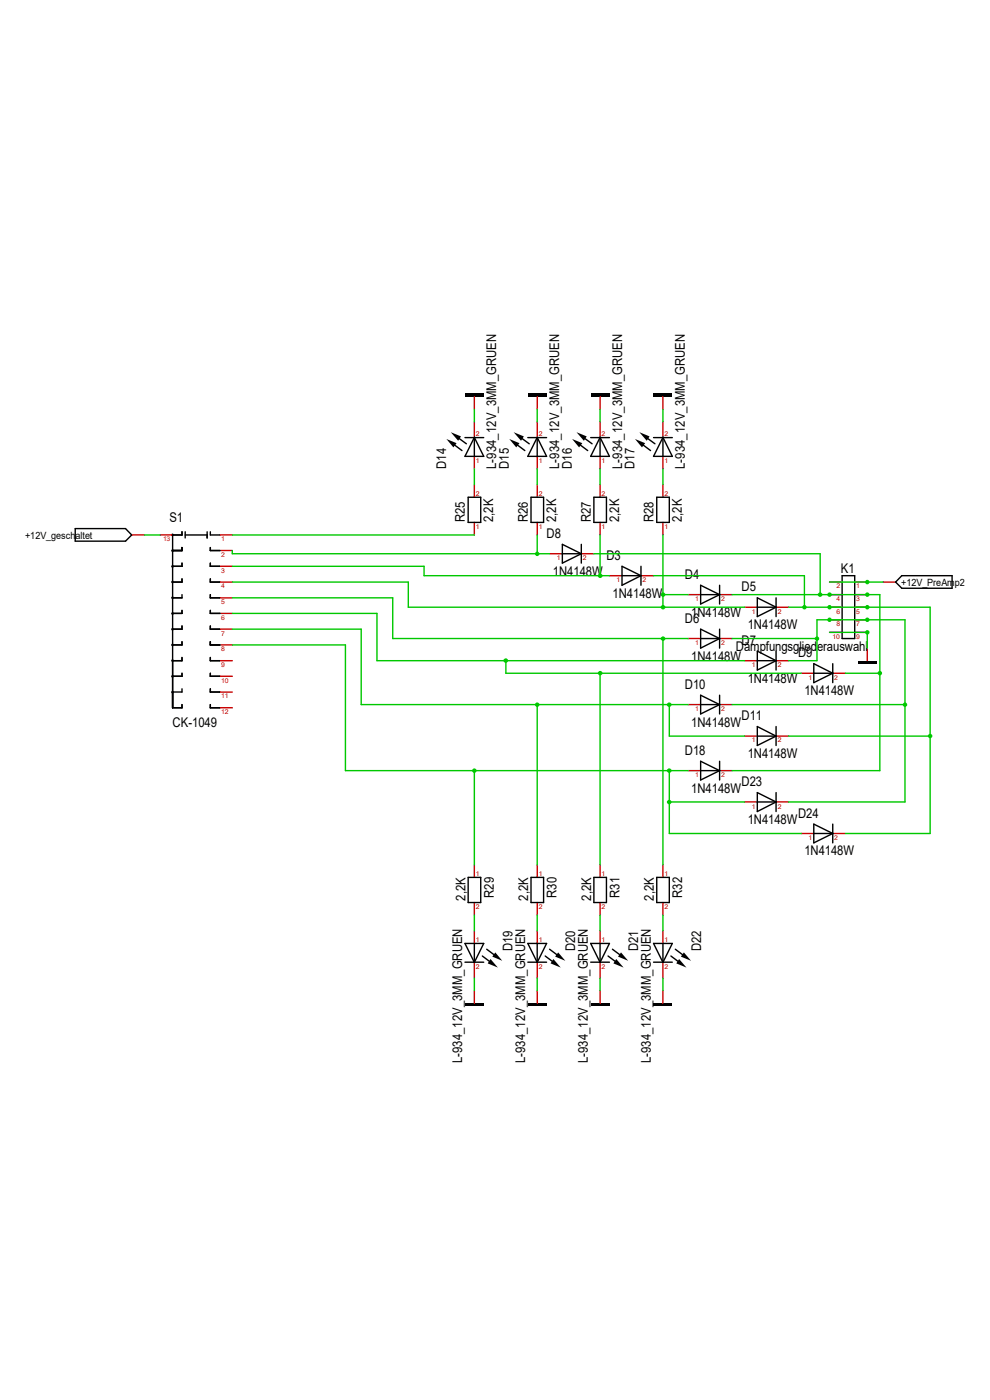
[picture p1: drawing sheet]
<svg xmlns="http://www.w3.org/2000/svg" width="210mm" height="297mm" viewBox="0 0 210 297" stroke-linecap="round" stroke-linejoin="round" font-family="sans-serif">
<path d="M27.9 113.5h2.7M187.3 123.5h2.7" fill="none" stroke="#c80000" stroke-width=".3"/>
<path d="M16 112.1h10.6l1.3 1.4-1.3 1.3h-10.6zM191.3 122.1h10.7v2.7h-10.7l-1.3-1.3z" fill="none" stroke="#000001" stroke-width=".3"/>
<g fill="#000001">
<circle cx="36.6" cy="113.5" r=".29"/>
<circle cx="36.6" cy="116.8" r=".29"/>
<circle cx="36.6" cy="120.2" r=".29"/>
<circle cx="36.6" cy="123.5" r=".29"/>
<circle cx="36.6" cy="126.8" r=".29"/>
<circle cx="36.6" cy="130.2" r=".29"/>
<circle cx="36.6" cy="133.5" r=".29"/>
<circle cx="36.6" cy="136.8" r=".29"/>
<circle cx="36.6" cy="140.1" r=".29"/>
<circle cx="36.6" cy="143.5" r=".29"/>
<circle cx="36.6" cy="146.8" r=".29"/>
</g>
<g fill="none" stroke="#c80000" stroke-width=".3">
<path d="M34 113.5h2.6M46.6 113.5h2.7M46.6 116.8h2.7M116.6 117.5h2.7M123.3 117.5h2.7M46.6 136.8h2.7M46.6 133.5h2.7M46.6 130.1h2.7M46.6 126.8h2.7M46.6 123.5h2.7M46.6 120.1h2.7M129.3 122.1h2.7"/>
<path d="M136 122.1h2.6M146 135.5h2.6M146 126.2h2.6M152.7 135.5h2.6M152.7 126.2h2.6M158 128.8h2.7M164.6 128.8h2.7M46.6 150.2h2.7M46.6 146.8h2.7M46.6 143.5h2.7M46.6 140.2h2.7M146 149.5h2.6"/>
<path d="M152.7 149.5h2.6M158 140.2h2.7M158 156.2h2.7M164.6 140.2h2.7M164.6 156.2h2.7M170 142.8h2.6M176.7 142.8h2.6M146 163.5h2.6M152.7 163.5h2.6M158 170.1h2.7M164.6 170.1h2.7M170 176.8h2.6"/>
<path d="M176.7 176.8h2.6"/>
</g>
<g fill="none" stroke="#000001" stroke-width=".3">
<path d="M38.6 112.8v.7h-2v36.7h2v-.7M38.6 116.2v.6h-2M38.6 119.5v.6h-2M39.3 113.5h4.6M39.3 112.8v1.3M43.9 112.8v1.3M44.6 112.8v.7h2M44.6 119.5v.6h2M44.6 116.2v.6h2M119.3 115.5l4 2-4 2zM119.3 117.5h4M123.3 115.5v4"/>
<path d="M38.6 122.8v.7h-2M38.6 126.2v.6h-2M38.6 129.5v.6h-2M38.6 132.8v.7h-2M38.6 136.1v.7h-2M38.6 139.5v.7h-2M44.6 139.5v.7h2M44.6 136.1v.7h2M44.6 122.8v.7h2M44.6 129.5v.6h2M44.6 132.8v.7h2M44.6 126.2v.6h2"/>
<path d="M132 120.1l4 2-4 2.1zM132 122.1h4M136 120.1v4.1M148.6 124.2l4.1 2-4.1 1.9zM148.6 133.5l4.1 2-4.1 2zM148.6 135.5h4.1M148.6 126.2h4.1M152.7 124.2v3.9M152.7 133.5v4M160.7 126.8l3.9 2-3.9 2zM160.7 138.1l3.9 2.1-3.9 2zM160.7 128.8h3.9"/>
<path d="M164.6 126.8v4M164.6 138.1v4.1M38.6 142.8v.7h-2M38.6 146.1v.7h-2M44.6 146.1v.7h2M44.6 149.5v.7h2M44.6 142.8v.7h2M148.6 147.5l4.1 2-4.1 2zM148.6 149.5h4.1M152.7 147.5v4M160.7 140.2h3.9M160.7 154.1l3.9 2.1-3.9 2z"/>
<path d="M160.7 156.2h3.9M164.6 154.1v4.1M172.6 140.8l4.1 2-4.1 2zM172.6 142.8h4.1M176.7 140.8v4M148.6 161.5l4.1 2-4.1 2zM148.6 163.5h4.1M152.7 161.5v4M160.7 168.1l3.9 2-3.9 2.1zM160.7 170.1h3.9M164.6 168.1v4.1M172.6 174.8l4.1 2-4.1 2z"/>
<path d="M172.6 176.8h4.1M176.7 174.8v4"/>
</g>
<path d="M182 140.2h4v.6h-4z" fill-rule="evenodd" fill="#000001"/>
<path d="M184 137.5v2.7" fill="none" stroke="#c80000" stroke-width=".3"/>
<path d="M138.6 212.9h4v.6h-4z" fill-rule="evenodd" fill="#000001"/>
<path d="M140.6 183.5v2.6M140.6 191.5v2.6M140.6 210.2v2.7" fill="none" stroke="#c80000" stroke-width=".3"/>
<path d="M139.3 186.1h2.7v5.4h-2.7z" fill="none" stroke="#000001" stroke-width=".3"/>
<g fill="#000001">
<path d="M145.1 202.1l1.5 1.7-2.2-.9z"/>
<path d="M144.1 203.5l1.5 1.8-2.1-.9z"/>
</g>
<path d="M140.6 197.5v2.7M140.6 204.2v3.3" fill="none" stroke="#c80000" stroke-width=".3"/>
<path d="M138.6 204.1h4M138.6 200.2h4l-2 4zM140.6 200.2v4M142.3 202.8l2.2 1.7M143.3 201.4l2.2 1.6" fill="none" stroke="#000001" stroke-width=".3"/>
<path d="M125.3 212.9h4v.6h-4z" fill-rule="evenodd" fill="#000001"/>
<path d="M127.3 183.5v2.6M127.3 191.5v2.6M127.3 210.2v2.7" fill="none" stroke="#c80000" stroke-width=".3"/>
<path d="M126 186.1h2.7v5.4h-2.7z" fill="none" stroke="#000001" stroke-width=".3"/>
<g fill="#000001">
<path d="M131.7 202.1l1.6 1.7-2.2-.9z"/>
<path d="M130.7 203.5l1.6 1.8-2.2-.9z"/>
</g>
<path d="M127.3 197.5v2.7M127.3 204.2v3.3" fill="none" stroke="#c80000" stroke-width=".3"/>
<path d="M125.3 204.1h4M125.3 200.2h4l-2 4zM127.3 200.2v4M129 202.8l2.2 1.7M129.9 201.4l2.2 1.6" fill="none" stroke="#000001" stroke-width=".3"/>
<path d="M112 212.9h4v.6h-4z" fill-rule="evenodd" fill="#000001"/>
<path d="M114 183.5v2.6M114 191.5v2.6M114 210.2v2.7" fill="none" stroke="#c80000" stroke-width=".3"/>
<path d="M112.6 186.1h2.7v5.4h-2.7z" fill="none" stroke="#000001" stroke-width=".3"/>
<g fill="#000001">
<path d="M118.4 202.1l1.5 1.7-2.1-.9z"/>
<path d="M117.4 203.5l1.6 1.8-2.2-.9z"/>
</g>
<path d="M114 197.5v2.7M114 204.2v3.3" fill="none" stroke="#c80000" stroke-width=".3"/>
<path d="M112 204.1h4M112 200.2h4l-2 4zM114 200.2v4M115.7 202.8l2.2 1.7M116.6 201.4l2.2 1.6" fill="none" stroke="#000001" stroke-width=".3"/>
<path d="M98.6 212.9h4v.6h-4z" fill-rule="evenodd" fill="#000001"/>
<path d="M100.6 183.5v2.6M100.6 191.5v2.6M100.6 210.2v2.7" fill="none" stroke="#c80000" stroke-width=".3"/>
<path d="M99.3 186.1h2.7v5.4h-2.7z" fill="none" stroke="#000001" stroke-width=".3"/>
<g fill="#000001">
<path d="M105.1 202.1l1.5 1.7-2.2-.9z"/>
<path d="M104.1 203.5l1.5 1.8-2.1-.9z"/>
</g>
<path d="M100.6 197.5v2.7M100.6 204.2v3.3" fill="none" stroke="#c80000" stroke-width=".3"/>
<path d="M98.6 204.1h4M98.6 200.2h4l-2 4zM100.6 200.2v4M102.3 202.8l2.2 1.7M103.3 201.4l2.2 1.6" fill="none" stroke="#000001" stroke-width=".3"/>
<path d="M138.6 83.5h4v.7h-4z" fill-rule="evenodd" fill="#000001"/>
<path d="M140.6 84.2v2.6M140.6 102.8v2.7M140.6 110.8v2.7" fill="none" stroke="#c80000" stroke-width=".3"/>
<path d="M139.3 105.5h2.7v5.3h-2.7z" fill="none" stroke="#000001" stroke-width=".3"/>
<g fill="#000001">
<path d="M134.7 93.1l2.2 .9-.7 .9z"/>
<path d="M135.6 91.7l2.2 .9-.6 .9z"/>
</g>
<path d="M140.6 89.5v3.3M140.6 96.8v2.7" fill="none" stroke="#c80000" stroke-width=".3"/>
<path d="M135.8 93.9l2.2 1.7M136.7 92.5l2.2 1.6M138.6 92.8h4M140.6 92.8l2 4h-4zM140.6 92.8v4" fill="none" stroke="#000001" stroke-width=".3"/>
<path d="M125.3 83.5h4v.7h-4z" fill-rule="evenodd" fill="#000001"/>
<path d="M127.3 84.2v2.6M127.3 102.8v2.7M127.3 110.8v2.7" fill="none" stroke="#c80000" stroke-width=".3"/>
<path d="M126 105.5h2.7v5.3h-2.7z" fill="none" stroke="#000001" stroke-width=".3"/>
<g fill="#000001">
<path d="M121.4 93.1l2.1 .9-.6 .9z"/>
<path d="M122.3 91.7l2.2 .9-.6 .9z"/>
</g>
<path d="M127.3 89.5v3.3M127.3 96.8v2.7" fill="none" stroke="#c80000" stroke-width=".3"/>
<path d="M122.5 93.9l2.2 1.7M123.4 92.5l2.2 1.6M125.3 92.8h4M127.3 92.8l2 4h-4zM127.3 92.8v4" fill="none" stroke="#000001" stroke-width=".3"/>
<path d="M112 83.5h4v.7h-4z" fill-rule="evenodd" fill="#000001"/>
<path d="M114 84.2v2.6M114 102.8v2.7M114 110.8v2.7" fill="none" stroke="#c80000" stroke-width=".3"/>
<path d="M112.6 105.5h2.7v5.3h-2.7z" fill="none" stroke="#000001" stroke-width=".3"/>
<g fill="#000001">
<path d="M108 93.1l2.2 .9-.7 .9z"/>
<path d="M109 91.7l2.1 .9-.6 .9z"/>
</g>
<path d="M114 89.5v3.3M114 96.8v2.7" fill="none" stroke="#c80000" stroke-width=".3"/>
<path d="M109.1 93.9l2.2 1.7M110.1 92.5l2.2 1.6M112 92.8h4M114 92.8l2 4h-4zM114 92.8v4" fill="none" stroke="#000001" stroke-width=".3"/>
<path d="M98.6 83.5h4v.7h-4z" fill-rule="evenodd" fill="#000001"/>
<path d="M100.6 84.2v2.6M100.6 102.8v2.7M100.6 110.8v2.7" fill="none" stroke="#c80000" stroke-width=".3"/>
<path d="M99.3 105.5h2.7v5.3h-2.7z" fill="none" stroke="#000001" stroke-width=".3"/>
<g fill="#000001">
<path d="M94.7 93.1l2.2 .9-.7 .9z"/>
<path d="M95.6 91.7l2.2 .9-.6 .9z"/>
</g>
<path d="M100.6 89.5v3.3M100.6 96.8v2.7M176 123.5h2.6M176 134.2h2.6M176 131.5h2.6M176 128.8h2.6M176 126.2h2.6M181.3 123.5h2.7M181.3 134.2h2.7M181.3 131.5h2.7M181.3 128.8h2.7M181.3 126.2h2.7" fill="none" stroke="#c80000" stroke-width=".3"/>
<path d="M95.8 93.9l2.2 1.7M96.7 92.5l2.2 1.6M98.6 92.8h4M100.6 92.8l2 4h-4zM100.6 92.8v4M178.6 122.1h2.7v13.4h-2.7z" fill="none" stroke="#000001" stroke-width=".3"/>
<path d="M30.6 113.5h3.4" fill="none" stroke="#00c800" stroke-width=".3"/>
<circle cx="184" cy="131.5" r=".48" fill="#00c800"/>
<path d="M155.3 135.5h18M173.3 131.5v8.7h-6" fill="none" stroke="#00c800" stroke-width=".3"/>
<circle cx="173.3" cy="135.5" r=".48" fill="#00c800"/>
<path d="M173.3 131.5h10.7" fill="none" stroke="#00c800" stroke-width=".3"/>
<circle cx="176" cy="131.5" r=".48" fill="#00c800"/>
<path d="M184 131.5h8v38.6h-24.7M155.3 149.5h36.7" fill="none" stroke="#00c800" stroke-width=".3"/>
<g fill="#00c800">
<circle cx="192" cy="149.5" r=".48"/>
<circle cx="184" cy="128.8" r=".48"/>
</g>
<path d="M138.6 122.1h32v6.7M167.3 128.8h16.7" fill="none" stroke="#00c800" stroke-width=".3"/>
<g fill="#00c800">
<circle cx="176" cy="128.8" r=".48"/>
<circle cx="170.6" cy="128.8" r=".48"/>
</g>
<path d="M184 128.8h13.3v48h-18M167.3 156.2h30" fill="none" stroke="#00c800" stroke-width=".3"/>
<g fill="#00c800">
<circle cx="197.3" cy="156.1" r=".48"/>
<circle cx="184" cy="126.2" r=".48"/>
<circle cx="176" cy="126.2" r=".48"/>
</g>
<path d="M126 117.5h48v8.7M155.3 126.2h20.7" fill="none" stroke="#00c800" stroke-width=".3"/>
<circle cx="174" cy="126.2" r=".49" fill="#00c800"/>
<path d="M176 126.2h10.6v37.3h-31.3M179.3 142.8h7.3" fill="none" stroke="#00c800" stroke-width=".3"/>
<g fill="#00c800">
<circle cx="186.6" cy="142.8" r=".48"/>
<circle cx="184" cy="123.5" r=".48"/>
</g>
<path d="M114 113.5v4h2.6M176 123.5h11.3" fill="none" stroke="#00c800" stroke-width=".3"/>
<circle cx="114" cy="117.5" r=".48" fill="#00c800"/>
<path d="M49.3 116.8v.7h64.7M49.3 113.5h51.3M49.3 126.8h34v8.7" fill="none" stroke="#00c800" stroke-width=".3"/>
<circle cx="140.7" cy="135.5" r=".49" fill="#00c800"/>
<path d="M49.3 120.1h40.7v2M83.3 135.5h62.7M140.6 135.5v48" fill="none" stroke="#00c800" stroke-width=".3"/>
<circle cx="127.3" cy="122.2" r=".49" fill="#00c800"/>
<path d="M127.3 113.5v8.6M49.3 136.8h24v26.7M90 122.1h39.3M142 176.8h28" fill="none" stroke="#00c800" stroke-width=".3"/>
<circle cx="142" cy="170.2" r=".49" fill="#00c800"/>
<path d="M158 170.1h-16v6.7" fill="none" stroke="#00c800" stroke-width=".3"/>
<circle cx="142" cy="163.5" r=".49" fill="#00c800"/>
<path d="M100.6 163.5h41.4v6.6" fill="none" stroke="#00c800" stroke-width=".3"/>
<circle cx="100.6" cy="163.5" r=".48" fill="#00c800"/>
<path d="M49.3 133.5h27.3v16M73.3 163.5h27.3v20M142 163.5h4" fill="none" stroke="#00c800" stroke-width=".3"/>
<circle cx="114" cy="149.5" r=".48" fill="#00c800"/>
<path d="M142 149.5h-28v34" fill="none" stroke="#00c800" stroke-width=".3"/>
<circle cx="142" cy="149.5" r=".49" fill="#00c800"/>
<path d="M49.3 130.1h30.7v10.1M76.6 149.5h37.4M146 149.5h-4v6.7h16" fill="none" stroke="#00c800" stroke-width=".3"/>
<circle cx="107.3" cy="140.1" r=".49" fill="#00c800"/>
<path d="M80 140.2h27.3" fill="none" stroke="#00c800" stroke-width=".3"/>
<circle cx="127.3" cy="142.8" r=".49" fill="#00c800"/>
<path d="M140.6 99.5v3.3M49.3 123.5h37.3v5.3M127.3 142.8v40.7M158 140.2h-50.7v2.6h62.7M100.6 194.1v3.4M114 194.1v3.4M127.3 194.1v3.4M140.6 194.1v3.4" fill="none" stroke="#00c800" stroke-width=".3"/>
<circle cx="140.7" cy="126.2" r=".49" fill="#00c800"/>
<path d="M146 126.2h-5.4v2.6" fill="none" stroke="#00c800" stroke-width=".3"/>
<circle cx="140.7" cy="128.8" r=".49" fill="#00c800"/>
<path d="M100.6 99.5v3.3M114 99.5v3.3M127.3 99.5v3.3M140.6 113.5v12.7M86.6 128.8h71.4" fill="none" stroke="#00c800" stroke-width=".3"/>
<circle cx="184" cy="134.2" r=".48" fill="#00c800"/>
<path d="M100.6 86.8v2.7M114 86.8v2.7M127.3 86.8v2.7M140.6 86.8v2.7M176 134.2h8v3.3M100.6 207.5v2.7M114 207.5v2.7M127.3 207.5v2.7M140.6 207.5v2.7" fill="none" stroke="#00c800" stroke-width=".3"/>
<g font-size="2.8" fill="#000001">
<text x="94.6" y="99.5" transform="rotate(-90 94.6 99.5)">D14</text>
<text x="105.3" y="99.5" transform="rotate(-90 105.3 99.5)">L-934_12V_3MM_GRUEN</text>
<text x="108" y="99.5" transform="rotate(-90 108 99.5)">D15</text>
<text x="118.6" y="99.5" transform="rotate(-90 118.6 99.5)">L-934_12V_3MM_GRUEN</text>
<text x="121.3" y="99.5" transform="rotate(-90 121.3 99.5)">D16</text>
<text x="132" y="99.5" transform="rotate(-90 132 99.5)">L-934_12V_3MM_GRUEN</text>
<text x="134.6" y="99.5" transform="rotate(-90 134.6 99.5)">D17</text>
<text x="145.3" y="99.5" transform="rotate(-90 145.3 99.5)">L-934_12V_3MM_GRUEN</text>
<text x="35.9" y="110.8">S1</text>
<text x="98.6" y="110.8" transform="rotate(-90 98.6 110.8)">R25</text>
<text x="104.6" y="110.8" transform="rotate(-90 104.6 110.8)">2,2K</text>
<text x="112" y="110.8" transform="rotate(-90 112 110.8)">R26</text>
<text x="118" y="110.8" transform="rotate(-90 118 110.8)">2,2K</text>
<text x="125.3" y="110.8" transform="rotate(-90 125.3 110.8)">R27</text>
<text x="131.3" y="110.8" transform="rotate(-90 131.3 110.8)">2,2K</text>
<text x="138.6" y="110.8" transform="rotate(-90 138.6 110.8)">R28</text>
<text x="144.7" y="110.8" transform="rotate(-90 144.7 110.8)">2,2K</text>
<text x="116" y="114.1">D8</text>
<text x="128.7" y="118.8">D3</text>
<text x="117.3" y="122.1">1N4148W</text>
<text x="145.3" y="122.8">D4</text>
<text x="157.3" y="125.5">D5</text>
<text x="178.4" y="121.5">K1</text>
<text x="130" y="126.8">1N4148W</text>
<text x="146.6" y="130.8">1N4148W</text>
<text x="145.3" y="132.2">D6</text>
<text x="157.3" y="136.8">D7</text>
<text x="158.6" y="133.5">1N4148W</text>
<text x="146.6" y="140.2">1N4148W</text>
<text x="156.1" y="138.1">Dämpfungsgliederauswahl</text>
<text x="169.3" y="139.5">D9</text>
<text x="145.3" y="146.1">D10</text>
<text x="158.6" y="144.8">1N4148W</text>
<text x="170.6" y="147.5">1N4148W</text>
<text x="36.6" y="154.1">CK-1049</text>
<text x="146.6" y="154.1">1N4148W</text>
<text x="157.3" y="152.8">D11</text>
<text x="145.3" y="160.1">D18</text>
<text x="158.6" y="160.8">1N4148W</text>
<text x="157.3" y="166.8">D23</text>
<text x="146.6" y="168.1">1N4148W</text>
<text x="169.3" y="173.5">D24</text>
<text x="158.6" y="174.8">1N4148W</text>
<text x="170.6" y="181.5">1N4148W</text>
<text x="98.7" y="191.1" transform="rotate(-90 98.7 191.1)">2,2K</text>
<text x="104.7" y="190.5" transform="rotate(-90 104.7 190.5)">R29</text>
<text x="112.1" y="191.1" transform="rotate(-90 112.1 191.1)">2,2K</text>
<text x="118.1" y="190.5" transform="rotate(-90 118.1 190.5)">R30</text>
<text x="125.4" y="191.1" transform="rotate(-90 125.4 191.1)">2,2K</text>
<text x="131.4" y="190.5" transform="rotate(-90 131.4 190.5)">R31</text>
<text x="138.7" y="191.1" transform="rotate(-90 138.7 191.1)">2,2K</text>
<text x="144.7" y="190.5" transform="rotate(-90 144.7 190.5)">R32</text>
<text x="108.7" y="201.8" transform="rotate(-90 108.7 201.8)">D19</text>
<text x="122" y="201.8" transform="rotate(-90 122 201.8)">D20</text>
<text x="135.4" y="201.8" transform="rotate(-90 135.4 201.8)">D21</text>
<text x="148.7" y="201.8" transform="rotate(-90 148.7 201.8)">D22</text>
<text x="98" y="225.6" transform="rotate(-90 98 225.6)">L-934_12V_3MM_GRUEN</text>
<text x="111.4" y="225.6" transform="rotate(-90 111.4 225.6)">L-934_12V_3MM_GRUEN</text>
<text x="124.7" y="225.6" transform="rotate(-90 124.7 225.6)">L-934_12V_3MM_GRUEN</text>
<text x="138.1" y="225.6" transform="rotate(-90 138.1 225.6)">L-934_12V_3MM_GRUEN</text>
</g>
<g font-size="2.1" fill="#000001">
<text x="5.3" y="114.3">+12V_geschaltet</text>
<text x="191.2" y="124.3">+12V_PreAmp2</text>
</g>
<g font-size="1.4" fill="#c80000">
<text x="100.9" y="92.5">2</text>
<text x="114.3" y="92.5">2</text>
<text x="127.6" y="92.5">2</text>
<text x="141" y="92.5">2</text>
<text x="100.9" y="98.2">1</text>
<text x="114.3" y="98.2">1</text>
<text x="127.6" y="98.2">1</text>
<text x="141" y="98.2">1</text>
<text x="100.9" y="105.2">2</text>
<text x="114.3" y="105.2">2</text>
<text x="127.6" y="105.2">2</text>
<text x="141" y="105.2">2</text>
<text x="100.9" y="112.2">1</text>
<text x="114.3" y="112.2">1</text>
<text x="127.6" y="112.2">1</text>
<text x="141" y="112.2">1</text>
<text x="34.6" y="114.8">13</text>
<text x="46.9" y="118.2">2</text>
<text x="46.9" y="114.8">1</text>
<text x="118.2" y="118.8">1</text>
<text x="123.6" y="118.8">2</text>
<text x="46.9" y="124.8">4</text>
<text x="46.9" y="121.5">3</text>
<text x="130.8" y="123.5">1</text>
<text x="136.3" y="123.5">2</text>
<text x="177.5" y="124.8">2</text>
<text x="181.6" y="124.8">1</text>
<text x="46.9" y="131.5">6</text>
<text x="46.9" y="128.2">5</text>
<text x="147.5" y="127.5">1</text>
<text x="153" y="127.5">2</text>
<text x="159.5" y="130.2">1</text>
<text x="165" y="130.2">2</text>
<text x="177.5" y="130.2">6</text>
<text x="177.5" y="127.5">4</text>
<text x="181.6" y="130.2">5</text>
<text x="181.6" y="127.5">3</text>
<text x="46.9" y="134.8">7</text>
<text x="147.5" y="136.9">1</text>
<text x="153" y="136.9">2</text>
<text x="176.6" y="135.5">10</text>
<text x="177.5" y="132.8">8</text>
<text x="181.6" y="135.5">9</text>
<text x="181.6" y="132.8">7</text>
<text x="46.9" y="141.5">9</text>
<text x="46.9" y="138.2">8</text>
<text x="159.5" y="141.5">1</text>
<text x="165" y="141.5">2</text>
<text x="46.9" y="148.2">11</text>
<text x="46.9" y="144.9">10</text>
<text x="171.5" y="144.2">1</text>
<text x="177" y="144.2">2</text>
<text x="46.9" y="151.5">12</text>
<text x="147.5" y="150.8">1</text>
<text x="153" y="150.8">2</text>
<text x="159.5" y="157.5">1</text>
<text x="165" y="157.5">2</text>
<text x="147.5" y="164.8">1</text>
<text x="153" y="164.8">2</text>
<text x="159.5" y="171.5">1</text>
<text x="165" y="171.5">2</text>
<text x="171.5" y="178.2">1</text>
<text x="177" y="178.2">2</text>
<text x="100.9" y="185.8">1</text>
<text x="114.3" y="185.8">1</text>
<text x="127.6" y="185.8">1</text>
<text x="141" y="185.8">1</text>
<text x="100.9" y="192.9">2</text>
<text x="114.3" y="192.9">2</text>
<text x="127.6" y="192.9">2</text>
<text x="141" y="192.9">2</text>
<text x="100.9" y="199.9">1</text>
<text x="114.3" y="199.9">1</text>
<text x="127.6" y="199.9">1</text>
<text x="141" y="199.9">1</text>
<text x="100.9" y="205.5">2</text>
<text x="114.3" y="205.5">2</text>
<text x="127.6" y="205.5">2</text>
<text x="141" y="205.5">2</text>
</g>
</svg>
